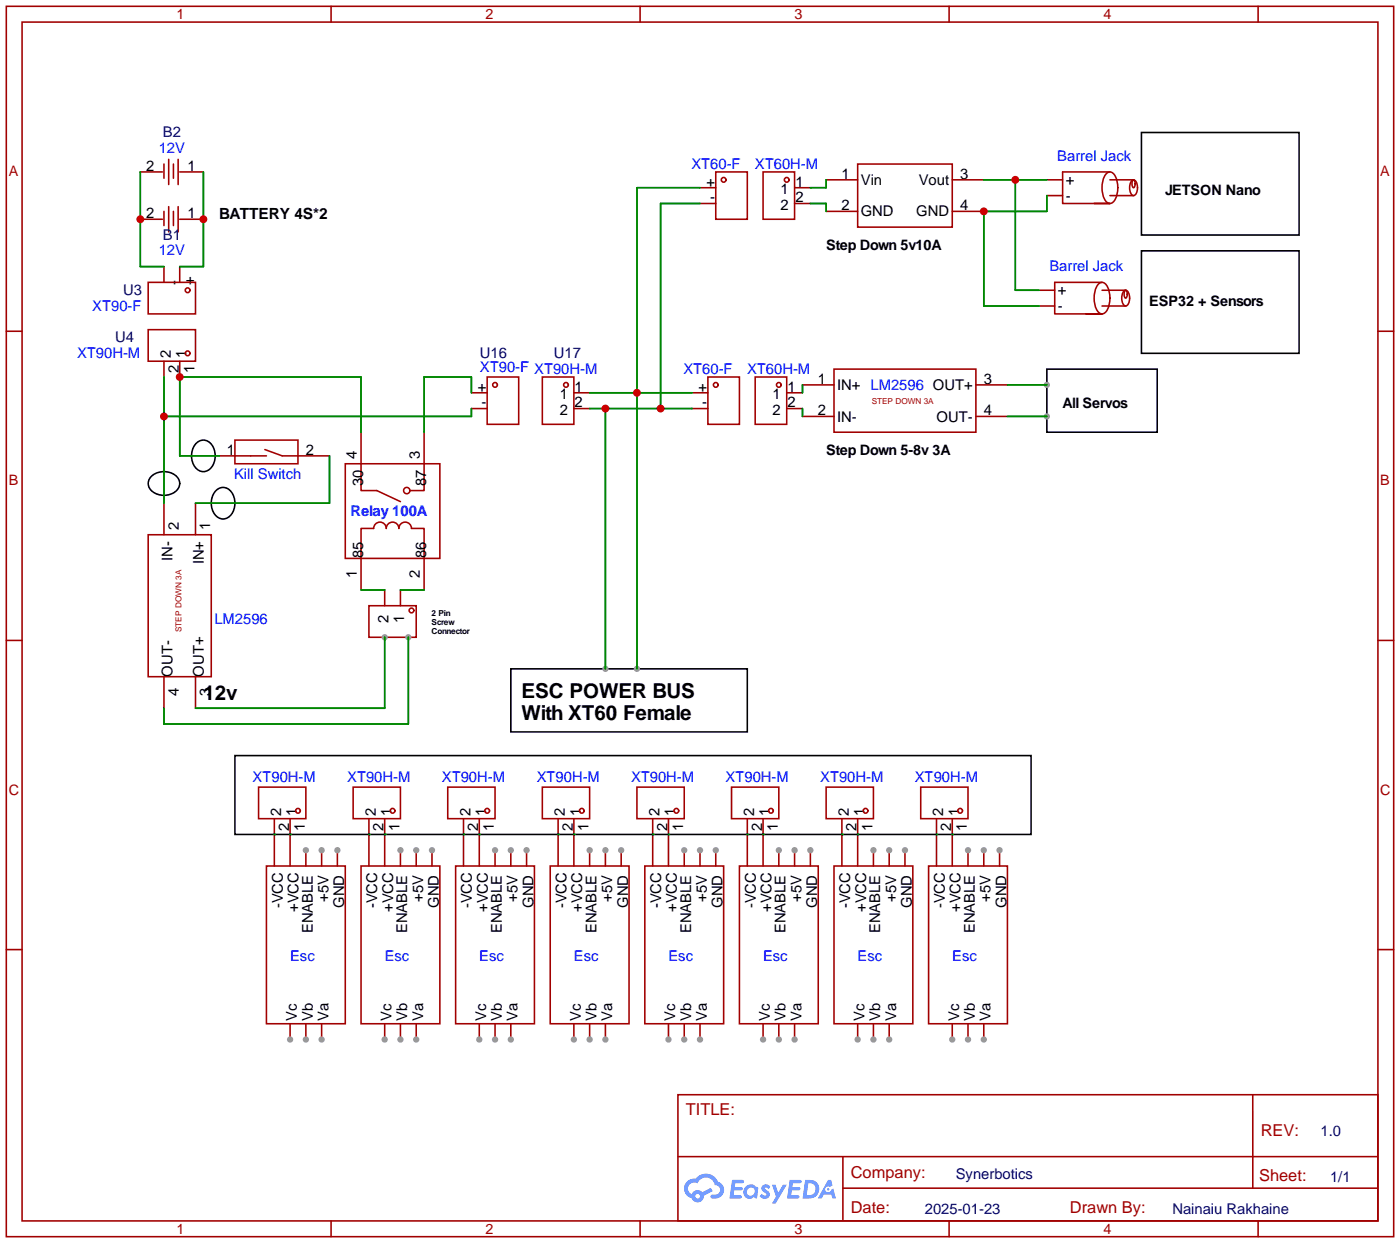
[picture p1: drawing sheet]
<svg xmlns="http://www.w3.org/2000/svg" width="226mm" height="200mm" viewBox="0 0 226 200" stroke-linecap="round" stroke-linejoin="round" font-family="sans-serif">
<g fill="none" stroke="#a10000" stroke-width=".25">
<path d="M1 1h223.5v198.1h-223.5zM3.6 3.6h218.4v193h-218.4zM53.3 1v2.6M103.1 1v2.6M152.9 1v2.6M202.7 1v2.6M1 53.3h2.6M222 53.3h2.5M1 103.1h2.6M222 103.1h2.5M1 152.9h2.6M222 152.9h2.5"/>
<path d="M109.2 176.3h112.8v20.3h-112.8zM201.8 176.3v15M53.3 196.6v2.5M103.1 196.6v2.5M109.2 186.2h112.7M135.8 191.3h86.1M135.8 186.2v10.2M152.9 196.6v2.5M202.7 196.6v2.5"/>
</g>
<g fill="#5487ff">
<path d="M122.9 190.9l.5-.2 .4 .1 .3 .3-.3 .4a.33 .33 0 0 0-.2-.3 .33 .33 0 0 0-.4 .1l.1 .1a1.01 1.01 0 0 1 .6 1.3 .96 .96 0 0 1-1.5-.1l.3-.4 .5 .3 .3-.1-.1-.2a1.03 1.03 0 0 1-.6-1.2z"/>
<path d="M124.4 190.8h.5l.5 1.3 .7-1.3h.6l-1.7 3h-.6l.6-1.1z"/>
<path d="M117.9 190h.9a1.1 1.1 0 0 1 1 .1 .26 .26 0 0 1-.2 .4h-1.1l-.1 .6h1l.3 .3a.33 .33 0 0 1-.5 .3h-.9l-.1 .8h.9a.3 .3 0 0 1 .3 0 .3 .3 0 0 1 .1 .3l-.2 .2h-1.8z"/>
<path d="M127.2 190h.9a1.11 1.11 0 0 1 1 .1 .26 .26 0 0 1-.2 .4h-1.2v.6h1l.3 .3a.33 .33 0 0 1-.5 .3h-.9l-.1 .8h.9a.3 .3 0 0 1 .3 0 .3 .3 0 0 1 .1 .3l-.3 .2h-1.7z"/>
<path d="M133.4 190h.5l.2 .9-.4 .2a.5 .5 0 0 0-.7 .2 .5 .5 0 0 0 .3 .7 .5 .5 0 0 0 .6-.4l.4-.2 .4 1.6h-.6l-.2-.7h-1.2l-.3 .7h-.6z"/>
<path d="M129.7 190l-.4 3h1a1.51 1.51 0 0 0 1.7-1.5 1.51 1.51 0 0 0-1.8-1.5zM130.2 190.5a1 1 0 0 1 1.2 1 1 1 0 0 1-1.3 1h-.1z"/>
<path d="M120.2 191a1.07 1.07 0 0 0-.3 1.5 1.07 1.07 0 0 0 1.5 .2l.6 .3 .2-1.7-.1-.1-.3-.1a1.02 1.02 0 0 0-1.6-.1zM120.5 191.4a.66 .66 0 0 1 1.1 .2 .66 .66 0 0 1-.5 .9 .63 .63 0 0 1-.8-.3 .63 .63 0 0 1 .2-.8z"/>
<path d="M110.7 190.3a1.58 1.58 0 0 0 .7 2.6 1.01 1.01 0 0 0 1.2 .7 1.01 1.01 0 0 0 .8-1.1l1.4-.7-.3-.5-1.3 .7a1.03 1.03 0 0 0-1.8 .3 1 1 0 0 1-.4-1.4 1 1 0 0 1 1.4-.3 1.49 1.49 0 0 1 1.5-1 1.49 1.49 0 0 1 1.3 1.2 .82 .82 0 0 1 .8 1.1 .82 .82 0 0 1-1.2 .5 .31 .31 0 0 0-.3 .2 .31 .31 0 0 0 .3 .4 1.43 1.43 0 0 0 1.8-.9 1.43 1.43 0 0 0-.9-1.8 2.09 2.09 0 0 0-3.6-.5h-.3a1.66 1.66 0 0 0-1.1 .5zM112 192.6a.4 .4 0 0 1 .8 0 .4 .4 0 0 1-.8 0z"/>
<circle cx="133.4" cy="191.5" r=".19"/>
</g>
<g fill="none" stroke="#a10000" stroke-width=".25">
<path d="M22.6 35.3h3.6M22.6 27.7h3.6M26.4 26.4v2.3M26.4 34v2.3M27.2 25.7v4M27.2 33.3v4M27.9 26.4v2.3M27.9 34v2.3M28.7 25.7v4M28.7 33.3v4M29 35.3h3.8M29 27.7h3.8"/>
<path d="M112.8 32.8h2.5M112.8 30.2h2.5M115.3 27.7h5.1v7.6h-5.1zM122.9 27.7h5.1v7.6h-5.1zM128 32.8h2.6M128 30.2h2.6M133.1 29h5.1M133.1 34h5.1M138.2 26.4h15.2v10.2h-15.2zM153.4 29h5.1M153.4 34h5.1M168.7 29h2.5"/>
<path d="M168.7 31.5h2.5M178.2 28a.86 .86 0 0 1 .9-.3 .86 .86 0 0 1 .6 .7 4.3 4.3 0 0 1-.2 4 .86 .86 0 0 1-.9 .3 .86 .86 0 0 1-.7-.7 4.3 4.3 0 0 1 .3-4zM178.8 27.7h-7.6v5.1h7.6h-2.5M178.8 29h3.8M178.8 31.5h3.8M182.4 29.1l.2-.1a1.14 1.14 0 0 1 .7 1.2 1.14 1.14 0 0 1-.7 1.3 1.14 1.14 0 0 1-.6-1.3v-.5zM182.5 29h.1a.92 .92 0 0 1 0 1.2 .91 .91 0 0 1-.1-1.2zM23.9 45.5h7.6v5h-7.6zM23.9 53.1h7.6v5.1h-7.6zM26.4 42.9v2.6M26.4 58.2v2.5M29 42.9v2.6"/>
<path d="M29 58.2v2.5M134.4 59.4h22.8v10.2h-22.8zM167.4 46.7h2.5M167.4 49.3h2.5M176.9 45.8a.86 .86 0 0 1 .9-.3 .86 .86 0 0 1 .6 .7 4.3 4.3 0 0 1-.2 4 .86 .86 0 0 1-.9 .3 .86 .86 0 0 1-.7-.7 4.3 4.3 0 0 1 .3-4zM177.5 45.5h-7.6v5h7.6h-2.5M177.5 46.7h3.9M177.5 49.3h3.9M181.1 46.8l.3-.1a1.14 1.14 0 0 1 .6 1.3 1.14 1.14 0 0 1-.6 1.3 1.14 1.14 0 0 1-.7-1.3l.1-.5zM181.2 46.8l.2-.1a.92 .92 0 0 1 0 1.3 .91 .91 0 0 1-.2-1.2zM35.3 73.4h7.6M37.8 70.9h10.2v3.8h-10.2z"/>
<path d="M42.7 72.4l2.8 1h7.6M55.6 74.7h15.3v15.2h-15.3zM58.2 69.6v9.4h2.5l3.8 1.8M68.3 69.6v9.4h-2.3M75.9 65.8h2.6M75.9 63.2h2.6M78.5 60.7h5.1v7.6h-5.1zM87.4 60.7h5.1v7.6h-5.1zM92.5 65.8h2.5M92.5 63.2h2.5M111.5 65.8h2.5M111.5 63.2h2.5"/>
<path d="M114 60.7h5.1v7.6h-5.1zM121.7 60.7h5v7.6h-5zM126.7 65.8h2.6M126.7 63.2h2.6M129.3 62h5.1M129.3 67.1h5.1M157.2 62h5.1M157.2 67.1h5.1M23.9 86.1h10.1v22.9h-10.1zM26.4 81v5.1M31.5 81v5.1M58.2 95v-9.9h2a1.02 1.02 0 0 1 1-1 1.02 1.02 0 0 1 1 1 1.02 1.02 0 0 1 1-1 1.02 1.02 0 0 1 1.1 1 1.02 1.02 0 0 1 1-1 1.02 1.02 0 0 1 1 1h2v9.9"/>
<path d="M59.4 97.5h7.7v5.1h-7.7zM62 95v2.5M64.5 95v2.5M26.4 109v5M31.5 109v5M41.7 126.7h7.6v5.1h-7.6zM42.9 139.4h12.7v25.4h-12.7zM44.2 131.8v7.6M46.7 131.8v7.6M49.3 136.9v2.5M51.8 136.9v2.5M54.4 136.9v2.5"/>
<path d="M56.9 126.7h7.6v5.1h-7.6zM58.2 139.4h12.7v25.4h-12.7zM59.4 131.8v7.6M62 131.8v7.6M64.5 136.9v2.5M67.1 136.9v2.5M69.6 136.9v2.5M72.1 126.7h7.7v5.1h-7.7zM73.4 139.4h12.7v25.4h-12.7zM74.7 131.8v7.6M77.2 131.8v7.6M79.8 136.9v2.5"/>
<path d="M82.3 136.9v2.5M84.8 136.9v2.5M87.4 126.7h7.6v5.1h-7.6zM88.6 139.4h12.7v25.4h-12.7zM89.9 131.8v7.6M92.5 131.8v7.6M95 136.9v2.5M97.5 136.9v2.5M100.1 136.9v2.5M102.6 126.7h7.6v5.1h-7.6zM103.9 139.4h12.7v25.4h-12.7zM105.2 131.8v7.6"/>
<path d="M107.7 131.8v7.6M110.2 136.9v2.5M112.8 136.9v2.5M115.3 136.9v2.5M117.9 126.7h7.6v5.1h-7.6zM119.1 139.4h12.7v25.4h-12.7zM120.4 131.8v7.6M122.9 131.8v7.6M125.5 136.9v2.5M128 136.9v2.5M130.6 136.9v2.5M133.1 126.7h7.6v5.1h-7.6z"/>
<path d="M134.4 139.4h12.7v25.4h-12.7zM135.6 131.8v7.6M138.2 131.8v7.6M140.7 136.9v2.5M143.3 136.9v2.5M145.8 136.9v2.5M148.3 126.7h7.7v5.1h-7.7zM149.6 139.4h12.7v25.4h-12.7zM150.9 131.8v7.6M153.4 131.8v7.6M156 136.9v2.5M158.5 136.9v2.5"/>
<path d="M161 136.9v2.5M46.7 164.8v2.6M49.3 164.8v2.6M51.8 164.8v2.6M62 164.8v2.6M64.5 164.8v2.6M67.1 164.8v2.6M77.2 164.8v2.6M79.8 164.8v2.6M82.3 164.8v2.6M92.5 164.8v2.6M95 164.8v2.6"/>
<path d="M97.5 164.8v2.6M107.7 164.8v2.6M110.2 164.8v2.6M112.8 164.8v2.6M122.9 164.8v2.6M125.5 164.8v2.6M128 164.8v2.6M138.2 164.8v2.6M140.7 164.8v2.6M143.3 164.8v2.6M153.4 164.8v2.6M156 164.8v2.6"/>
<path d="M158.5 164.8v2.6"/>
<circle cx="116.6" cy="29" r=".38"/>
<circle cx="126.7" cy="29" r=".38"/>
<circle cx="30.2" cy="46.7" r=".38"/>
<circle cx="30.2" cy="56.9" r=".38"/>
<circle cx="65.5" cy="79" r=".51"/>
<circle cx="79.8" cy="62" r=".38"/>
<circle cx="91.2" cy="62" r=".38"/>
<circle cx="115.3" cy="62" r=".38"/>
<circle cx="125.5" cy="62" r=".38"/>
<circle cx="66.3" cy="98.3" r=".38"/>
<circle cx="48" cy="130.6" r=".38"/>
<circle cx="63.2" cy="130.6" r=".38"/>
<circle cx="78.5" cy="130.6" r=".38"/>
<circle cx="93.7" cy="130.6" r=".38"/>
<circle cx="109" cy="130.6" r=".38"/>
<circle cx="124.2" cy="130.6" r=".38"/>
<circle cx="139.4" cy="130.6" r=".38"/>
<circle cx="154.7" cy="130.6" r=".38"/>
</g>
<path d="M183.9 21.3h25.4v16.5h-25.4zM168.7 59.4h17.7v10.2h-17.7zM183.9 40.4h25.4v16.5h-25.4zM24.2 76.9a2.92 2.92 0 0 1 4.7 .4 1.91 1.91 0 0 1-1.8 2.4 2.72 2.72 0 0 1-3.1-1.3l-.1-.5 .1-.6zM31.8 71.2a1.67 1.67 0 0 1 2.6 .9 2.89 2.89 0 0 1-1.1 3.8 1.91 1.91 0 0 1-2.4-1.8 3 3 0 0 1 .9-2.9zM35 78.8a1.67 1.67 0 0 1 2.6 .9 2.89 2.89 0 0 1-1.2 3.8 1.91 1.91 0 0 1-2.3-1.8 3 3 0 0 1 .9-2.9zM82.3 107.7h38.1v10.2h-38.1z" fill="none" stroke="#000" stroke-width=".25"/>
<g fill="#999">
<circle cx="54.4" cy="136.9" r=".51"/>
<circle cx="51.8" cy="136.9" r=".51"/>
<circle cx="49.3" cy="136.9" r=".51"/>
<circle cx="46.7" cy="167.4" r=".51"/>
<circle cx="49.3" cy="167.4" r=".51"/>
<circle cx="51.8" cy="167.4" r=".51"/>
<circle cx="69.6" cy="136.9" r=".51"/>
<circle cx="67.1" cy="136.9" r=".51"/>
<circle cx="64.5" cy="136.9" r=".51"/>
<circle cx="62" cy="167.4" r=".51"/>
<circle cx="64.5" cy="167.4" r=".51"/>
<circle cx="67.1" cy="167.4" r=".51"/>
<circle cx="84.8" cy="136.9" r=".51"/>
<circle cx="82.3" cy="136.9" r=".51"/>
<circle cx="79.8" cy="136.9" r=".51"/>
<circle cx="77.2" cy="167.4" r=".51"/>
<circle cx="79.8" cy="167.4" r=".51"/>
<circle cx="82.3" cy="167.4" r=".51"/>
<circle cx="130.6" cy="136.9" r=".51"/>
<circle cx="128" cy="136.9" r=".51"/>
<circle cx="125.5" cy="136.9" r=".51"/>
<circle cx="122.9" cy="167.4" r=".51"/>
<circle cx="125.5" cy="167.4" r=".51"/>
<circle cx="128" cy="167.4" r=".51"/>
<circle cx="115.3" cy="136.9" r=".51"/>
<circle cx="112.8" cy="136.9" r=".51"/>
<circle cx="110.2" cy="136.9" r=".51"/>
<circle cx="107.7" cy="167.4" r=".51"/>
<circle cx="110.2" cy="167.4" r=".51"/>
<circle cx="112.8" cy="167.4" r=".51"/>
<circle cx="100.1" cy="136.9" r=".51"/>
<circle cx="97.5" cy="136.9" r=".51"/>
<circle cx="95" cy="136.9" r=".51"/>
<circle cx="92.5" cy="167.4" r=".51"/>
<circle cx="95" cy="167.4" r=".51"/>
<circle cx="97.5" cy="167.4" r=".51"/>
<circle cx="161" cy="136.9" r=".51"/>
<circle cx="158.5" cy="136.9" r=".51"/>
<circle cx="156" cy="136.9" r=".51"/>
<circle cx="153.4" cy="167.4" r=".51"/>
<circle cx="156" cy="167.4" r=".51"/>
<circle cx="158.5" cy="167.4" r=".51"/>
<circle cx="145.8" cy="136.9" r=".51"/>
<circle cx="143.3" cy="136.9" r=".51"/>
<circle cx="140.7" cy="136.9" r=".51"/>
<circle cx="138.2" cy="167.4" r=".51"/>
<circle cx="140.7" cy="167.4" r=".51"/>
<circle cx="143.3" cy="167.4" r=".51"/>
<circle cx="62" cy="102.6" r=".51"/>
<circle cx="65.8" cy="102.6" r=".51"/>
<circle cx="102.6" cy="107.7" r=".51"/>
<circle cx="97.5" cy="107.7" r=".51"/>
<circle cx="168.7" cy="62" r=".51"/>
<circle cx="168.7" cy="67.1" r=".51"/>
</g>
<path d="M37.8 121.7h128.3v12.7h-128.3z" fill="none" stroke="#000" stroke-width=".25"/>
<g fill="none" stroke="#008700" stroke-width=".25">
<path d="M22.6 27.7v15.2h3.8M32.8 27.7v15.2h-3.8M112.8 30.2h-10.2v77.5M112.8 32.8h-6.4v33M130.6 32.8h2.5v1.2M133.1 29v1.2h-2.5M158.5 29h10.2M163.6 29v17.7h3.8M168.7 31.5v2.5h-10.2v15.3h8.9M26.4 60.7v20.3M53.1 73.4v7.6h-21.6M58.2 69.6v-8.9h-29.2v12.7h6.3"/>
<path d="M75.9 63.2v-2.5h-7.6v8.9M75.9 65.8v1.3h-49.5M95 63.2h16.5M95 65.8h16.5M97.5 65.8v41.9M129.3 62v1.2M129.3 65.8v1.3M162.3 67.1h6.4M162.3 62h6.4M58.2 95h3.8M64.5 95h3.8M62 102.6v11.4h-30.5"/>
<path d="M65.8 102.6v14h-39.4v-2.6M44.2 134.4h.1M46.7 134.4h.1M59.4 134.4h.1M62 134.4h.1M74.7 134.4h.1M77.2 134.4h.1M89.9 134.4h.1M92.5 134.4h.1M105.2 134.4h.1M107.7 134.4h.1M120.4 134.4h.1"/>
<path d="M122.9 134.4h.1M135.6 134.4h.1M138.2 134.4h.1M150.9 134.4h.1M153.4 134.4h.1"/>
</g>
<g fill="#c00">
<circle cx="32.8" cy="35.3" r=".63"/>
<circle cx="22.6" cy="35.3" r=".63"/>
<circle cx="29" cy="60.7" r=".63"/>
<circle cx="26.4" cy="67.1" r=".63"/>
<circle cx="102.6" cy="63.2" r=".63"/>
<circle cx="97.5" cy="65.8" r=".63"/>
<circle cx="106.4" cy="65.8" r=".63"/>
<circle cx="163.6" cy="29" r=".63"/>
<circle cx="158.5" cy="34" r=".63"/>
</g>
<g font-size="3.3">
<text x="32.8" y="112.7">12v</text>
<text x="84" y="112.4">ESC POWER BUS</text>
<text x="84" y="115.9">With XT60 Female</text>
</g>
<g font-size="2.6" fill="#a00000">
<text x="110.5" y="179.5">TITLE:</text>
<text x="203.1" y="182.9">REV:</text>
<text x="137.1" y="189.7">Company:</text>
<text x="202.9" y="190.2">Sheet:</text>
<text x="137.1" y="195.3">Date:</text>
<text x="172.4" y="195.3">Drawn By:</text>
</g>
<text font-size="2.5" x="35.3" y="35.2">BATTERY 4S*2</text>
<g font-size="2.4" fill="#000080">
<text x="26.2" y="22.1">B2</text>
<text x="26.2" y="38.6">B1</text>
<text x="19.8" y="47.5">U3</text>
<text x="18.5" y="55.1">U4</text>
<text x="77.3" y="57.6">U16</text>
<text x="89.2" y="57.7">U17</text>
<text x="212.8" y="183">1.0</text>
<text x="154" y="189.9">Synerbotics</text>
<text x="214.3" y="190.4">1/1</text>
<text x="149" y="195.5">2025-01-23</text>
<text x="188.9" y="195.4">Nainaiu Rakhaine</text>
</g>
<g font-size="2.4">
<text x="23.6" y="27.5">2</text>
<text x="30.2" y="27.5">1</text>
<text x="135.6" y="28.8">1</text>
<text x="138.7" y="29.8">Vin</text>
<text x="148" y="29.8">Vout</text>
<text x="154.7" y="28.8">3</text>
<text x="171.7" y="29.8">+</text>
<text x="23.6" y="35.1">2</text>
<text x="30.2" y="35.1">1</text>
<text x="113.8" y="30">+</text>
<text x="114.4" y="32.6">-</text>
<text x="125.8" y="33.8">2</text>
<text x="125.8" y="31.3">1</text>
<text x="128.1" y="32.6">2</text>
<text x="128.1" y="30">1</text>
<text x="135.6" y="33.8">2</text>
<text x="138.7" y="34.9">GND</text>
<text x="147.6" y="34.9">GND</text>
<text x="154.7" y="33.8">4</text>
<text x="171.7" y="32.3">-</text>
<text x="28.8" y="45.8" transform="rotate(-90 28.8 45.8)">-</text>
<text x="31.3" y="45.8" transform="rotate(-90 31.3 45.8)">+</text>
<text x="170.4" y="47.6">+</text>
<text x="170.4" y="50.1">-</text>
<text x="27.5" y="57.7" transform="rotate(-90 27.5 57.7)">2</text>
<text x="30.1" y="57.7" transform="rotate(-90 30.1 57.7)">1</text>
<text x="28.8" y="60.1" transform="rotate(-90 28.8 60.1)">2</text>
<text x="31.3" y="60.1" transform="rotate(-90 31.3 60.1)">1</text>
<text x="77" y="63.1">+</text>
<text x="77.6" y="65.6">-</text>
<text x="90.2" y="64.3">1</text>
<text x="92.6" y="65.6">2</text>
<text x="92.6" y="63.1">1</text>
<text x="112.5" y="63.1">+</text>
<text x="113.1" y="65.6">-</text>
<text x="124.5" y="64.3">1</text>
<text x="126.9" y="65.6">2</text>
<text x="126.9" y="63.1">1</text>
<text x="131.8" y="61.8">1</text>
<text x="134.9" y="62.8">IN+ LM2596 OUT+</text>
<text x="158.5" y="61.8">3</text>
<text x="90.2" y="66.9">2</text>
<text x="124.5" y="66.9">2</text>
<text x="131.8" y="66.9">2</text>
<text x="134.9" y="67.9">IN-</text>
<text x="150.9" y="67.9">OUT-</text>
<text x="158.5" y="66.9">4</text>
<text x="36.5" y="73.2">1</text>
<text x="49.3" y="73.2">2</text>
<text x="57.5" y="73.9" transform="rotate(-90 57.5 73.9)">4</text>
<text x="67.6" y="73.9" transform="rotate(-90 67.6 73.9)">3</text>
<text x="58.5" y="78.3" transform="rotate(-90 58.5 78.3)">30</text>
<text x="68.7" y="78.3" transform="rotate(-90 68.7 78.3)">87</text>
<text x="28.8" y="85.3" transform="rotate(-90 28.8 85.3)">2</text>
<text x="33.9" y="85.3" transform="rotate(-90 33.9 85.3)">1</text>
<text x="58.5" y="89.9" transform="rotate(-90 58.5 89.9)">85</text>
<text x="68.7" y="89.9" transform="rotate(-90 68.7 89.9)">86</text>
<text x="27.8" y="90.3" transform="rotate(-90 27.8 90.3)">IN-</text>
<text x="32.9" y="90.9" transform="rotate(-90 32.9 90.9)">IN+</text>
<text x="57.5" y="93" transform="rotate(-90 57.5 93)">1</text>
<text x="67.6" y="93" transform="rotate(-90 67.6 93)">2</text>
<text x="62.6" y="100.3" transform="rotate(-90 62.6 100.3)">2</text>
<text x="65.1" y="100.3" transform="rotate(-90 65.1 100.3)">1</text>
<text x="27.8" y="108.9" transform="rotate(-90 27.8 108.9)">OUT-</text>
<text x="28.8" y="112" transform="rotate(-90 28.8 112)">4</text>
<text x="32.9" y="108.9" transform="rotate(-90 32.9 108.9)">OUT+</text>
<text x="33.9" y="112" transform="rotate(-90 33.9 112)">3</text>
<text x="45.3" y="131.4" transform="rotate(-90 45.3 131.4)">2</text>
<text x="47.8" y="131.4" transform="rotate(-90 47.8 131.4)">1</text>
<text x="60.5" y="131.4" transform="rotate(-90 60.5 131.4)">2</text>
<text x="63.1" y="131.4" transform="rotate(-90 63.1 131.4)">1</text>
<text x="75.8" y="131.4" transform="rotate(-90 75.8 131.4)">2</text>
<text x="78.3" y="131.4" transform="rotate(-90 78.3 131.4)">1</text>
<text x="91" y="131.4" transform="rotate(-90 91 131.4)">2</text>
<text x="93.6" y="131.4" transform="rotate(-90 93.6 131.4)">1</text>
<text x="106.3" y="131.4" transform="rotate(-90 106.3 131.4)">2</text>
<text x="108.8" y="131.4" transform="rotate(-90 108.8 131.4)">1</text>
<text x="121.5" y="131.4" transform="rotate(-90 121.5 131.4)">2</text>
<text x="124" y="131.4" transform="rotate(-90 124 131.4)">1</text>
<text x="136.7" y="131.4" transform="rotate(-90 136.7 131.4)">2</text>
<text x="139.3" y="131.4" transform="rotate(-90 139.3 131.4)">1</text>
<text x="152" y="131.4" transform="rotate(-90 152 131.4)">2</text>
<text x="154.5" y="131.4" transform="rotate(-90 154.5 131.4)">1</text>
<text x="46.6" y="133.8" transform="rotate(-90 46.6 133.8)">2</text>
<text x="49.1" y="133.8" transform="rotate(-90 49.1 133.8)">1</text>
<text x="61.8" y="133.8" transform="rotate(-90 61.8 133.8)">2</text>
<text x="64.3" y="133.8" transform="rotate(-90 64.3 133.8)">1</text>
<text x="77" y="133.8" transform="rotate(-90 77 133.8)">2</text>
<text x="79.6" y="133.8" transform="rotate(-90 79.6 133.8)">1</text>
<text x="92.3" y="133.8" transform="rotate(-90 92.3 133.8)">2</text>
<text x="94.8" y="133.8" transform="rotate(-90 94.8 133.8)">1</text>
<text x="107.5" y="133.8" transform="rotate(-90 107.5 133.8)">2</text>
<text x="110.1" y="133.8" transform="rotate(-90 110.1 133.8)">1</text>
<text x="122.8" y="133.8" transform="rotate(-90 122.8 133.8)">2</text>
<text x="125.3" y="133.8" transform="rotate(-90 125.3 133.8)">1</text>
<text x="138" y="133.8" transform="rotate(-90 138 133.8)">2</text>
<text x="140.5" y="133.8" transform="rotate(-90 140.5 133.8)">1</text>
<text x="153.2" y="133.8" transform="rotate(-90 153.2 133.8)">2</text>
<text x="155.8" y="133.8" transform="rotate(-90 155.8 133.8)">1</text>
<text x="45.6" y="146.3" transform="rotate(-90 45.6 146.3)">-VCC</text>
<text x="48.1" y="146.9" transform="rotate(-90 48.1 146.9)">+VCC</text>
<text x="52.9" y="145.2" transform="rotate(-90 52.9 145.2)">+5V</text>
<text x="55.5" y="146.2" transform="rotate(-90 55.5 146.2)">GND</text>
<text x="60.8" y="146.3" transform="rotate(-90 60.8 146.3)">-VCC</text>
<text x="63.3" y="146.9" transform="rotate(-90 63.3 146.9)">+VCC</text>
<text x="68.2" y="145.2" transform="rotate(-90 68.2 145.2)">+5V</text>
<text x="70.7" y="146.2" transform="rotate(-90 70.7 146.2)">GND</text>
<text x="76" y="146.3" transform="rotate(-90 76 146.3)">-VCC</text>
<text x="78.6" y="146.9" transform="rotate(-90 78.6 146.9)">+VCC</text>
<text x="83.4" y="145.2" transform="rotate(-90 83.4 145.2)">+5V</text>
<text x="85.9" y="146.2" transform="rotate(-90 85.9 146.2)">GND</text>
<text x="91.3" y="146.3" transform="rotate(-90 91.3 146.3)">-VCC</text>
<text x="93.8" y="146.9" transform="rotate(-90 93.8 146.9)">+VCC</text>
<text x="98.6" y="145.2" transform="rotate(-90 98.6 145.2)">+5V</text>
<text x="101.2" y="146.2" transform="rotate(-90 101.2 146.2)">GND</text>
<text x="106.5" y="146.3" transform="rotate(-90 106.5 146.3)">-VCC</text>
<text x="109.1" y="146.9" transform="rotate(-90 109.1 146.9)">+VCC</text>
<text x="113.9" y="145.2" transform="rotate(-90 113.9 145.2)">+5V</text>
<text x="116.4" y="146.2" transform="rotate(-90 116.4 146.2)">GND</text>
<text x="121.8" y="146.3" transform="rotate(-90 121.8 146.3)">-VCC</text>
<text x="124.3" y="146.9" transform="rotate(-90 124.3 146.9)">+VCC</text>
<text x="129.1" y="145.2" transform="rotate(-90 129.1 145.2)">+5V</text>
<text x="131.7" y="146.2" transform="rotate(-90 131.7 146.2)">GND</text>
<text x="137" y="146.3" transform="rotate(-90 137 146.3)">-VCC</text>
<text x="139.5" y="146.9" transform="rotate(-90 139.5 146.9)">+VCC</text>
<text x="144.4" y="145.2" transform="rotate(-90 144.4 145.2)">+5V</text>
<text x="146.9" y="146.2" transform="rotate(-90 146.9 146.2)">GND</text>
<text x="152.2" y="146.3" transform="rotate(-90 152.2 146.3)">-VCC</text>
<text x="154.8" y="146.9" transform="rotate(-90 154.8 146.9)">+VCC</text>
<text x="159.6" y="145.2" transform="rotate(-90 159.6 145.2)">+5V</text>
<text x="162.1" y="146.2" transform="rotate(-90 162.1 146.2)">GND</text>
<text x="50.4" y="150.3" transform="rotate(-90 50.4 150.3)">ENABLE</text>
<text x="65.6" y="150.3" transform="rotate(-90 65.6 150.3)">ENABLE</text>
<text x="80.9" y="150.3" transform="rotate(-90 80.9 150.3)">ENABLE</text>
<text x="96.1" y="150.3" transform="rotate(-90 96.1 150.3)">ENABLE</text>
<text x="111.3" y="150.3" transform="rotate(-90 111.3 150.3)">ENABLE</text>
<text x="126.6" y="150.3" transform="rotate(-90 126.6 150.3)">ENABLE</text>
<text x="141.8" y="150.3" transform="rotate(-90 141.8 150.3)">ENABLE</text>
<text x="157.1" y="150.3" transform="rotate(-90 157.1 150.3)">ENABLE</text>
<text x="47.8" y="164.4" transform="rotate(-90 47.8 164.4)">Vc</text>
<text x="50.4" y="164.4" transform="rotate(-90 50.4 164.4)">Vb</text>
<text x="52.9" y="164.4" transform="rotate(-90 52.9 164.4)">Va</text>
<text x="63.1" y="164.4" transform="rotate(-90 63.1 164.4)">Vc</text>
<text x="65.6" y="164.4" transform="rotate(-90 65.6 164.4)">Vb</text>
<text x="68.2" y="164.4" transform="rotate(-90 68.2 164.4)">Va</text>
<text x="78.3" y="164.4" transform="rotate(-90 78.3 164.4)">Vc</text>
<text x="80.9" y="164.4" transform="rotate(-90 80.9 164.4)">Vb</text>
<text x="83.4" y="164.4" transform="rotate(-90 83.4 164.4)">Va</text>
<text x="93.6" y="164.4" transform="rotate(-90 93.6 164.4)">Vc</text>
<text x="96.1" y="164.4" transform="rotate(-90 96.1 164.4)">Vb</text>
<text x="98.6" y="164.4" transform="rotate(-90 98.6 164.4)">Va</text>
<text x="108.8" y="164.4" transform="rotate(-90 108.8 164.4)">Vc</text>
<text x="111.3" y="164.4" transform="rotate(-90 111.3 164.4)">Vb</text>
<text x="113.9" y="164.4" transform="rotate(-90 113.9 164.4)">Va</text>
<text x="124" y="164.4" transform="rotate(-90 124 164.4)">Vc</text>
<text x="126.6" y="164.4" transform="rotate(-90 126.6 164.4)">Vb</text>
<text x="129.1" y="164.4" transform="rotate(-90 129.1 164.4)">Va</text>
<text x="139.3" y="164.4" transform="rotate(-90 139.3 164.4)">Vc</text>
<text x="141.8" y="164.4" transform="rotate(-90 141.8 164.4)">Vb</text>
<text x="144.4" y="164.4" transform="rotate(-90 144.4 164.4)">Va</text>
<text x="154.5" y="164.4" transform="rotate(-90 154.5 164.4)">Vc</text>
<text x="157.1" y="164.4" transform="rotate(-90 157.1 164.4)">Vb</text>
<text x="159.6" y="164.4" transform="rotate(-90 159.6 164.4)">Va</text>
</g>
<g font-size="2.4" fill="#00f">
<text x="25.6" y="24.6">12V</text>
<text x="111.4" y="27.2">XT60-F</text>
<text x="121.6" y="27.2">XT60H-M</text>
<text x="170.3" y="25.9">Barrel Jack</text>
<text x="25.6" y="41.1">12V</text>
<text x="169.1" y="43.7">Barrel Jack</text>
<text x="14.9" y="50">XT90-F</text>
<text x="12.4" y="57.6">XT90H-M</text>
<text x="77.3" y="59.9">XT90-F XT90H-M</text>
<text x="110.1" y="60.2">XT60-F</text>
<text x="120.4" y="60.2">XT60H-M</text>
<text x="37.7" y="77.1">Kill Switch</text>
<text x="56.4" y="83.1">Relay 100A</text>
<text x="34.5" y="100.6">LM2596</text>
<text x="40.7" y="125.9">XT90H-M</text>
<text x="55.9" y="125.9">XT90H-M</text>
<text x="71.2" y="125.9">XT90H-M</text>
<text x="86.5" y="125.9">XT90H-M</text>
<text x="101.7" y="125.9">XT90H-M</text>
<text x="116.9" y="125.9">XT90H-M</text>
<text x="132.1" y="125.9">XT90H-M</text>
<text x="147.4" y="125.9">XT90H-M</text>
<text x="46.7" y="154.8">Esc</text>
<text x="62" y="154.8">Esc</text>
<text x="77.2" y="154.8">Esc</text>
<text x="92.5" y="154.8">Esc</text>
<text x="107.7" y="154.8">Esc</text>
<text x="122.9" y="154.8">Esc</text>
<text x="138.2" y="154.8">Esc</text>
<text x="153.4" y="154.8">Esc</text>
</g>
<g font-size="2.3" fill="#a00000">
<text x="28.4" y="3.1">1</text>
<text x="78.2" y="3.1">2</text>
<text x="128" y="3.1">3</text>
<text x="177.8" y="3.1">4</text>
<text x="1.4" y="28.4">A</text>
<text x="222.4" y="28.4">A</text>
<text x="1.4" y="78.2">B</text>
<text x="222.4" y="78.2">B</text>
<text x="1.4" y="127.9">C</text>
<text x="222.4" y="127.9">C</text>
<text x="28.4" y="198.7">1</text>
<text x="78.2" y="198.7">2</text>
<text x="128" y="198.7">3</text>
<text x="177.8" y="198.7">4</text>
</g>
<g font-size="2.3">
<text x="187.7" y="31.4">JETSON Nano</text>
<text x="133.1" y="40.3">Step Down 5v10A</text>
<text x="185.2" y="49.2">ESP32 + Sensors</text>
<text x="171.2" y="65.7">All Servos</text>
<text x="133.1" y="73.3">Step Down 5-8v 3A</text>
</g>
<g font-size="1.3" fill="#a00000">
<text x="140.4" y="65.1">STEP DOWN 3A</text>
<text x="29.2" y="101.8" transform="rotate(-90 29.2 101.8)">STEP DOWN 3A</text>
</g>
<g font-size="1.3">
<text x="69.5" y="99.2">2 Pin</text>
<text x="69.5" y="100.6">Screw</text>
<text x="69.5" y="102">Connector</text>
</g>
</svg>
